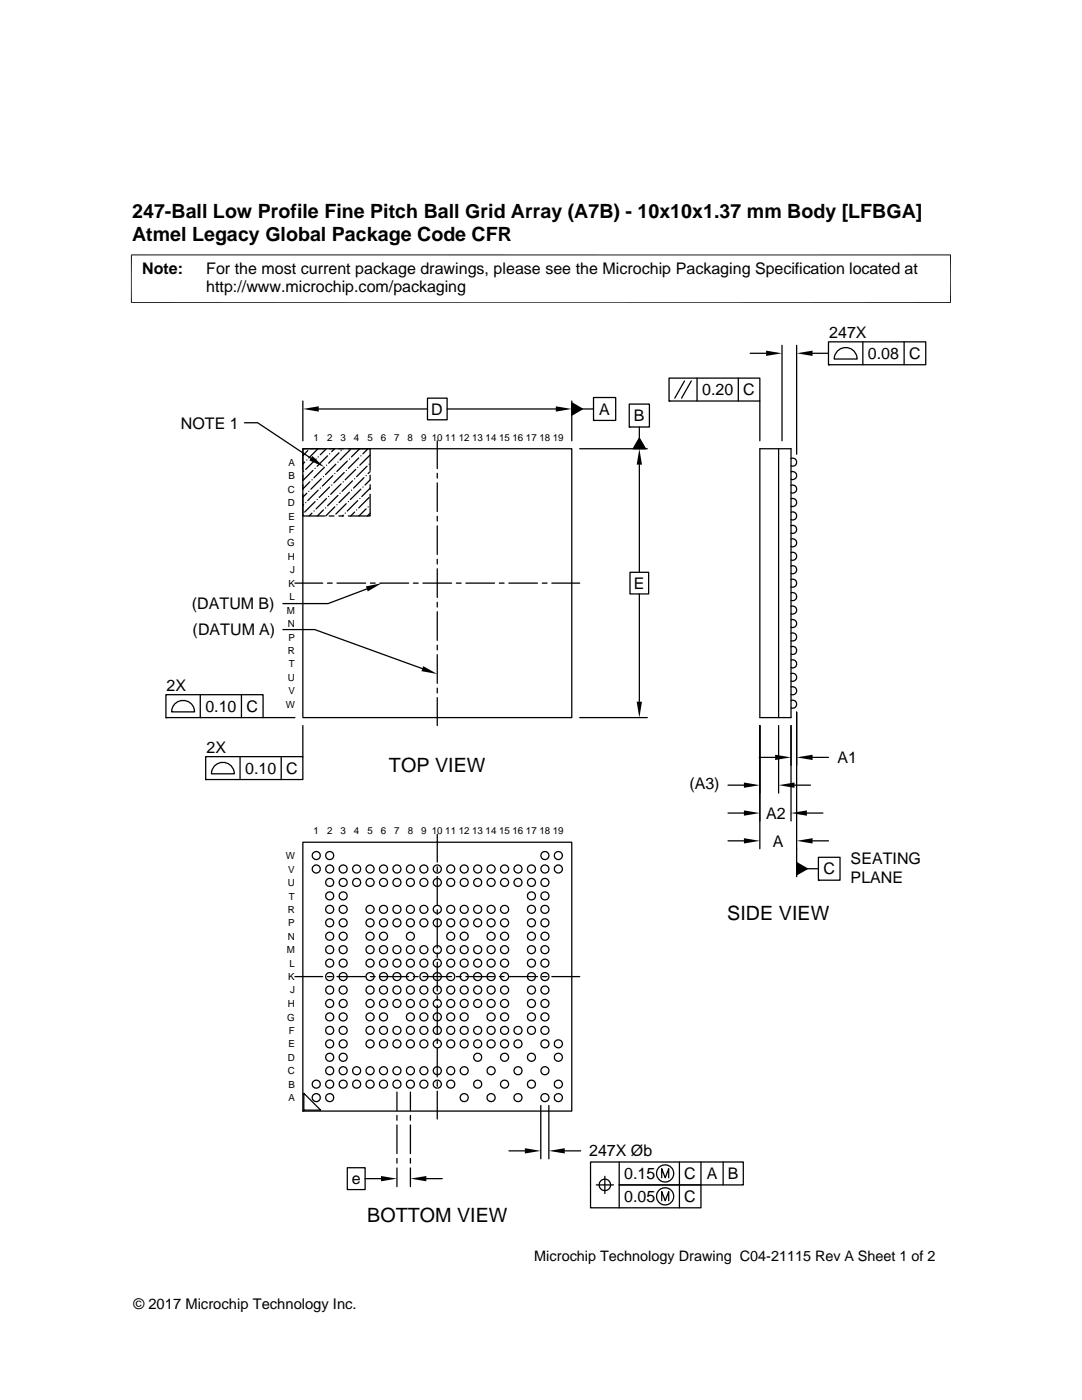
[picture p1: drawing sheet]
<svg xmlns="http://www.w3.org/2000/svg" width="216mm" height="279mm" viewBox="0 0 216 279" stroke-linecap="round" stroke-linejoin="round" font-family="sans-serif">
<g fill="none" stroke="#000" stroke-width=".25">
<path d="M85.3 79.5h3.9v4.3h-3.9zM118.4 79.3h4.5v4.6h-4.5zM133.5 75.5h18.1v4.5h-18.1zM136.6 76l-2 3.5M137.9 76l-1.9 3.5M139.1 75.5v4.5M147.3 75.5v4.5M149.7 70.5h3.2M156 68.9v19.1M159 68.9v21.8M162.1 70.5h3.2M165.3 68.2h19.4v4.6h-19.4z"/>
<path d="M165.3 72.8h.1M167.3 69.9a2.28 2.28 0 0 1 2.4-.3 2.28 2.28 0 0 1 1.3 2h-4.5l.3-1.1zM172.2 68.2v4.6M180.4 68.2v4.6M48.8 84.4h2.6l10.6 7M60.4 98.6v4.4h4.3M60.4 89.6h53.7v53.6h-53.7zM60.4 89.6h.1M60.4 80v8M60.4 94.8v1M60.4 96.7v1M60.6 94.1h.1"/>
<path d="M60.8 92.2l-.4 .4M61.2 98.4l-.8 .8M61.2 91.8h.1M61.4 89.9l-1 1M61.6 98h.1M61.8 96.2l-1.4 1.4M62.3 95.8h.1M62.4 93.9l-2 2M62.9 93.5h.1M63.1 91.6l-2.1 2.1M63.3 99.7h.1M63.5 89.6l-1.9 1.8"/>
<path d="M63.5 97.8l-2.1 2.1M63.5 91.2h.1M63.6 81.6h21.7M63.9 97.4h.1M64.1 95.5l-2.1 2.1M64.5 95.1h.1M64.7 93.3l-2 2M64.7 89.6h-4.3v4.3M65.1 89.6l-1.2 1.2M65.2 92.8h.1M65.2 99.5l-2.1 2.1M65.4 91l-2.1 2"/>
<path d="M65.6 99.1h.1M65.7 89.6h1M65.8 97.2l-2.1 2.1M65.8 90.6h.1M66.2 96.8h.1M66.4 94.9l-2.1 2.1M66.8 89.6l-.6 .5M66.8 94.5h.1M67 92.6l-2.1 2.1M67.4 98.9l-2 2M67.4 92.2h.1M67.6 89.6h1"/>
<path d="M67.6 90.4l-2 2M67.8 98.4h.1M68.1 89.9h.1M68.1 96.6l-2.1 2.1M68.5 96.2h.1M68.7 94.3l-2.1 2.1M69.1 93.9h.1M69.3 92l-2.1 2.1M69.5 89.6h4.4v4.3M69.7 98.2l-2.1 2.1M69.7 91.6h.1M69.9 89.7l-2.1 2.1"/>
<path d="M70.1 97.8h.1M70.3 96l-2 2M70.8 95.5h.1M71 93.7l-2.1 2.1M71.4 99.9l-2.1 2.1M71.4 93.3h.1M71.6 91.4l-2.1 2.1M71.8 89.6l-1.7 1.6M71.8 99.5h.1M72 97.6l-2.1 2.1M72 91h.1M72.4 97.2h.1"/>
<path d="M72.6 95.3l-2.1 2.1M73 94.9h.1M73.2 93l-2 2.1M73.4 89.6l-1 1M73.7 99.3l-2.1 2.1M73.7 92.6h.1M73.9 98.6v4.4h-4.4M73.9 94.8v1l-1.1 1M73.9 96.7v1M73.9 94.1l-.5 .4M73.9 97.4l-1.7 1.7M73.9 90.8l-2.1 2"/>
<path d="M87.2 88v5.5M87.2 94.5v.9M87.2 96.4v5.7M89.2 81.6h21.7M114.1 80.4l2.1 1.2-2.1 1.2zM114.1 80v8M115.7 89.6h13.5M116.2 81.6h2.2M118.4 83.9h.1M125.6 80.6h4v4.6h-4zM125.6 85.2h.1M127.6 85.2v2.2"/>
<path d="M127.6 92.7v21.5M127.6 87.4l1.2 2.2h-2.5zM133.5 80h.1M151.6 89.6h6.2v53.6h-6.2zM151.6 80v8M155.4 89.6v53.6M157.8 99.5a.81 .81 0 0 1 1.2 .8 .81 .81 0 0 1-1.2 .7M157.8 96.9a.81 .81 0 0 1 1.2 .7 .81 .81 0 0 1-1.2 .7M157.8 94.2a.81 .81 0 0 1 1.2 .7 .81 .81 0 0 1-1.2 .8M157.8 91.5a.8 .8 0 0 1 1.2 .7 .8 .8 0 0 1-1.2 .8M58.8 116.4h5.6M60.6 100.7l-.2 .2"/>
<path d="M61 100.3h.1M62.3 102.4l-.6 .6M62.7 102h.1M62.9 100.1l-2.1 2.1M64.5 101.8l-1.2 1.2M64.9 101.4h.1M65.3 116.4h1M65.7 103h1M66.8 101.2l-1.8 1.8M67.2 100.7h.1M67.2 116.4h5.8M67.6 103h1"/>
<path d="M68.5 102.8l-.2 .2M68.9 102.4h.1M69.1 100.5l-2.1 2.1M69.5 100.1h.1M70.8 102.2l-.8 .8M71.2 101.8h.1M73 101.6l-1.4 1.4M73.2 117.5l-7.7 3h-9M73.4 101.2h.1M73.9 102.4l-.6 .6M73.9 116.4h1M75.8 116.4h5.7"/>
<path d="M82.5 116.4h.9M84.4 116.4h5.7M87.2 103v1M87.2 104.9v5.8M87.2 111.6v1M87.2 113.5v5.7M91.1 116.4h.9M93 116.4h5.7M99.6 116.4h1M101.5 116.4h5.8M108.2 116.4h1M110.1 116.4h5.6"/>
<path d="M125.7 114.2h3.7v4.3h-3.7zM127.6 118.5v21.5M157.8 118.3a.8 .8 0 0 1 1.2 .8 .8 .8 0 0 1-1.2 .7M157.8 115.7a.8 .8 0 0 1 1.2 .7 .8 .8 0 0 1-1.2 .7M157.8 113a.81 .81 0 0 1 1.2 .7 .81 .81 0 0 1-1.2 .7M157.8 110.3a.81 .81 0 0 1 1.2 .7 .81 .81 0 0 1-1.2 .8M157.8 107.6a.81 .81 0 0 1 1.2 .7 .81 .81 0 0 1-1.2 .8M157.8 104.9a.8 .8 0 0 1 1.2 .7 .8 .8 0 0 1-1.2 .8M157.8 102.2a.8 .8 0 0 1 1.2 .8 .8 .8 0 0 1-1.2 .7M33.1 138.6h19.4v4.6h-19.4zM40 138.6v4.6M48.2 138.6v4.6"/>
<path d="M56.5 125.6h6.3l21.5 7.8M87.2 120.2v.9M87.2 122.1v5.7M87.2 128.8v.9M87.2 130.7v5.7M87.2 137.3v1M87.2 139.2v5.6M157.8 139.8a.8 .8 0 0 1 1.2 .7 .8 .8 0 0 1-1.2 .8M157.8 137.1a.81 .81 0 0 1 1.2 .8 .81 .81 0 0 1-1.2 .7M157.8 134.4a.81 .81 0 0 1 1.2 .8 .81 .81 0 0 1-1.2 .7M157.8 131.7a.81 .81 0 0 1 1.2 .8 .81 .81 0 0 1-1.2 .7M157.8 129.1a.8 .8 0 0 1 1.2 .7 .8 .8 0 0 1-1.2 .7"/>
<path d="M157.8 126.4a.81 .81 0 0 1 1.2 .7 .81 .81 0 0 1-1.2 .8M157.8 123.7a.81 .81 0 0 1 1.2 .7 .81 .81 0 0 1-1.2 .8M157.8 121a.81 .81 0 0 1 1.2 .8 .81 .81 0 0 1-1.2 .7M33.1 143.2h.1M35 140.4a2.29 2.29 0 0 1 2.5-.4 2.29 2.29 0 0 1 1.3 2.1h-4.6l.4-1.2zM41 151h19.4v4.6h-19.4zM41 155.6h.1M43 152.7a2.29 2.29 0 0 1 2.4-.4 2.29 2.29 0 0 1 1.4 2.1h-4.6l.3-1.1zM47.9 151v4.6M52.5 143.2h6.3M56.1 151v4.6M60.4 144.8v6.2"/>
<path d="M115.7 143.2h13.5M145.3 156.7h3.1M151.5 151.2h3.2M151.6 144.8v24.6M155.4 144.8v13.5M157.8 144.8v19.1M158.5 156.7h3.2M159 142.1v32.9M162.1 151.2h3.2M60.4 168.1h53.7v53.6h-53.7zM87.2 166.5v5.5M87.2 173v.9"/>
<path d="M87.2 174.9v5.7M145.3 162.3h3.1M145.3 167.8h3.1M159 172.1l2.1 1.3-2.1 1.2zM161 162.3h3.2M161.1 173.4h2.2M162.1 167.8h3.2M163.3 171.1h4.3v4.6h-4.3zM163.3 175.7h.1M58.8 194.9h5.6M65.3 194.9h1M67.2 194.9h5.8"/>
<path d="M73.9 194.9h1M75.8 194.9h5.7M82.5 194.9h.9M84.4 194.9h5.7M87.2 181.6v.9M87.2 183.5v5.7M87.2 190.1v1M87.2 192v5.8M87.2 198.7v1M91.1 194.9h.9M93 194.9h5.7M99.6 194.9h1"/>
<path d="M101.5 194.9h5.8M108.2 194.9h1M110.1 194.9h5.6M60.6 218.2l3.4 3.4h-3.4zM79.2 218v3.7M81.9 218v3.7M87.2 200.6v5.7M87.2 207.3v.9M87.2 209.2v5.7M87.2 215.9v.9M87.2 217.8v5.5M60.4 221.7h.1"/>
<path d="M69.3 233h3.6v4.4h-3.6zM72.9 235.2h3.1M79.2 222.6v1M79.2 224.5v5.7M79.2 231.2v.9M79.2 233.1v3.7M81.9 222.6v1M81.9 224.5v5.7M81.9 231.2v.9M81.9 233.1v3.7M85.1 235.2h3.1M101.6 229.7h3.1"/>
<path d="M107.9 220.6v10.7M109.5 220.6v10.7M112.7 229.7h3.2M119 236.5h3.4M120.7 234.8v3.4M123.5 231.9v4.6h16.4v4.5h-22.1v-9.1h30.5v4.6h-24.8v4.5M132 235.1v-1.9l.7 1.9 .7-1.9v1.9M132 239.6v-1.8l.7 1.8 .7-1.8v1.8M135.6 231.9v9.1M139.9 231.9v4.6M144.3 231.9v4.6"/>
<circle cx="63.1" cy="173.4" r=".8"/>
<circle cx="63.1" cy="170.7" r=".8"/>
<circle cx="65.8" cy="176.1" r=".81"/>
<circle cx="65.8" cy="173.4" r=".81"/>
<circle cx="65.8" cy="178.8" r=".8"/>
<circle cx="65.8" cy="170.7" r=".8"/>
<circle cx="68.5" cy="173.4" r=".81"/>
<circle cx="68.5" cy="178.8" r=".8"/>
<circle cx="68.5" cy="176.1" r=".8"/>
<circle cx="71.2" cy="173.4" r=".81"/>
<circle cx="71.2" cy="176.1" r=".81"/>
<circle cx="73.8" cy="176.1" r=".81"/>
<circle cx="73.8" cy="173.4" r=".81"/>
<circle cx="76.5" cy="176.1" r=".8"/>
<circle cx="76.5" cy="173.4" r=".8"/>
<circle cx="79.2" cy="173.4" r=".81"/>
<circle cx="79.2" cy="176.1" r=".8"/>
<circle cx="81.9" cy="173.4" r=".81"/>
<circle cx="81.9" cy="176.1" r=".8"/>
<circle cx="84.6" cy="173.4" r=".81"/>
<circle cx="84.6" cy="176.1" r=".81"/>
<circle cx="87.3" cy="176.1" r=".81"/>
<circle cx="87.3" cy="173.4" r=".81"/>
<circle cx="89.9" cy="176.1" r=".8"/>
<circle cx="89.9" cy="173.4" r=".8"/>
<circle cx="92.6" cy="173.4" r=".81"/>
<circle cx="92.6" cy="176.1" r=".8"/>
<circle cx="95.3" cy="173.4" r=".81"/>
<circle cx="95.3" cy="176.1" r=".8"/>
<circle cx="98" cy="176.1" r=".81"/>
<circle cx="98" cy="173.4" r=".81"/>
<circle cx="100.7" cy="176.1" r=".81"/>
<circle cx="100.7" cy="173.4" r=".81"/>
<circle cx="103.4" cy="173.4" r=".8"/>
<circle cx="103.4" cy="176.1" r=".8"/>
<circle cx="106" cy="173.4" r=".81"/>
<circle cx="106" cy="178.8" r=".8"/>
<circle cx="106" cy="176.1" r=".8"/>
<circle cx="108.7" cy="173.4" r=".81"/>
<circle cx="108.7" cy="176.1" r=".81"/>
<circle cx="108.7" cy="170.7" r=".81"/>
<circle cx="108.7" cy="178.8" r=".81"/>
<circle cx="111.4" cy="173.4" r=".81"/>
<circle cx="111.4" cy="170.7" r=".81"/>
<circle cx="65.8" cy="189.5" r=".81"/>
<circle cx="65.8" cy="186.8" r=".81"/>
<circle cx="65.8" cy="194.9" r=".8"/>
<circle cx="65.8" cy="181.5" r=".8"/>
<circle cx="65.8" cy="192.2" r=".8"/>
<circle cx="65.8" cy="184.2" r=".8"/>
<circle cx="65.8" cy="197.6" r=".8"/>
<circle cx="68.5" cy="186.9" r=".81"/>
<circle cx="68.5" cy="197.6" r=".81"/>
<circle cx="68.5" cy="184.2" r=".81"/>
<circle cx="68.5" cy="192.2" r=".8"/>
<circle cx="68.5" cy="181.5" r=".8"/>
<circle cx="68.5" cy="189.5" r=".8"/>
<circle cx="68.5" cy="194.9" r=".8"/>
<circle cx="73.8" cy="186.8" r=".81"/>
<circle cx="73.8" cy="189.5" r=".81"/>
<circle cx="73.8" cy="181.5" r=".81"/>
<circle cx="73.8" cy="194.9" r=".81"/>
<circle cx="73.8" cy="192.2" r=".81"/>
<circle cx="73.8" cy="184.2" r=".81"/>
<circle cx="73.8" cy="197.6" r=".81"/>
<circle cx="76.5" cy="189.5" r=".8"/>
<circle cx="76.5" cy="186.8" r=".8"/>
<circle cx="76.5" cy="194.9" r=".8"/>
<circle cx="76.5" cy="181.5" r=".8"/>
<circle cx="76.5" cy="192.2" r=".8"/>
<circle cx="76.5" cy="197.6" r=".8"/>
<circle cx="76.5" cy="184.2" r=".8"/>
<circle cx="79.2" cy="197.6" r=".81"/>
<circle cx="79.2" cy="184.2" r=".81"/>
<circle cx="79.2" cy="192.2" r=".8"/>
<circle cx="79.2" cy="189.5" r=".8"/>
<circle cx="79.2" cy="181.5" r=".8"/>
<circle cx="79.2" cy="194.9" r=".8"/>
<circle cx="81.9" cy="197.6" r=".81"/>
<circle cx="81.9" cy="186.9" r=".81"/>
<circle cx="81.9" cy="184.2" r=".81"/>
<circle cx="81.9" cy="192.2" r=".8"/>
<circle cx="81.9" cy="181.5" r=".8"/>
<circle cx="81.9" cy="194.9" r=".8"/>
<circle cx="81.9" cy="189.5" r=".8"/>
<circle cx="84.6" cy="184.2" r=".81"/>
<circle cx="84.6" cy="197.6" r=".81"/>
<circle cx="84.6" cy="194.9" r=".81"/>
<circle cx="84.6" cy="189.5" r=".81"/>
<circle cx="84.6" cy="181.5" r=".81"/>
<circle cx="84.6" cy="192.2" r=".81"/>
<circle cx="87.3" cy="189.5" r=".81"/>
<circle cx="87.3" cy="181.5" r=".81"/>
<circle cx="87.3" cy="194.9" r=".81"/>
<circle cx="87.3" cy="192.2" r=".81"/>
<circle cx="87.3" cy="184.2" r=".81"/>
<circle cx="87.3" cy="197.6" r=".81"/>
<circle cx="89.9" cy="189.5" r=".8"/>
<circle cx="89.9" cy="186.8" r=".8"/>
<circle cx="89.9" cy="194.9" r=".8"/>
<circle cx="89.9" cy="181.5" r=".8"/>
<circle cx="89.9" cy="192.2" r=".8"/>
<circle cx="89.9" cy="197.6" r=".8"/>
<circle cx="89.9" cy="184.2" r=".8"/>
<circle cx="92.6" cy="186.9" r=".81"/>
<circle cx="92.6" cy="197.6" r=".81"/>
<circle cx="92.6" cy="184.2" r=".81"/>
<circle cx="92.6" cy="192.2" r=".8"/>
<circle cx="92.6" cy="194.9" r=".8"/>
<circle cx="92.6" cy="189.5" r=".8"/>
<circle cx="92.6" cy="181.5" r=".8"/>
<circle cx="95.3" cy="197.6" r=".81"/>
<circle cx="95.3" cy="184.2" r=".81"/>
<circle cx="95.3" cy="192.2" r=".8"/>
<circle cx="95.3" cy="194.9" r=".8"/>
<circle cx="95.3" cy="181.5" r=".8"/>
<circle cx="95.3" cy="189.5" r=".8"/>
<circle cx="98" cy="186.8" r=".81"/>
<circle cx="98" cy="189.5" r=".81"/>
<circle cx="98" cy="181.5" r=".81"/>
<circle cx="98" cy="194.9" r=".81"/>
<circle cx="98" cy="192.2" r=".81"/>
<circle cx="98" cy="184.2" r=".81"/>
<circle cx="98" cy="197.6" r=".81"/>
<circle cx="100.7" cy="189.5" r=".81"/>
<circle cx="100.7" cy="186.8" r=".81"/>
<circle cx="100.7" cy="181.5" r=".81"/>
<circle cx="100.7" cy="194.9" r=".81"/>
<circle cx="100.7" cy="192.2" r=".81"/>
<circle cx="100.7" cy="197.6" r=".81"/>
<circle cx="100.7" cy="184.2" r=".81"/>
<circle cx="106" cy="197.6" r=".81"/>
<circle cx="106" cy="184.2" r=".81"/>
<circle cx="106" cy="186.9" r=".81"/>
<circle cx="106" cy="192.2" r=".8"/>
<circle cx="106" cy="181.5" r=".8"/>
<circle cx="106" cy="189.5" r=".8"/>
<circle cx="106" cy="194.9" r=".8"/>
<circle cx="108.7" cy="197.6" r=".81"/>
<circle cx="108.7" cy="184.2" r=".81"/>
<circle cx="108.7" cy="186.9" r=".81"/>
<circle cx="108.7" cy="192.2" r=".81"/>
<circle cx="108.7" cy="194.9" r=".81"/>
<circle cx="108.7" cy="181.5" r=".81"/>
<circle cx="108.7" cy="189.5" r=".81"/>
<circle cx="63.1" cy="216.4" r=".8"/>
<circle cx="63.1" cy="219.1" r=".8"/>
<circle cx="65.8" cy="203" r=".81"/>
<circle cx="65.8" cy="216.4" r=".81"/>
<circle cx="65.8" cy="213.7" r=".81"/>
<circle cx="65.8" cy="200.3" r=".81"/>
<circle cx="65.8" cy="208.3" r=".8"/>
<circle cx="65.8" cy="219.1" r=".8"/>
<circle cx="65.8" cy="205.6" r=".8"/>
<circle cx="65.8" cy="211" r=".8"/>
<circle cx="68.5" cy="200.3" r=".81"/>
<circle cx="68.5" cy="211" r=".81"/>
<circle cx="68.5" cy="213.7" r=".81"/>
<circle cx="68.5" cy="205.6" r=".8"/>
<circle cx="68.5" cy="202.9" r=".8"/>
<circle cx="68.5" cy="208.3" r=".8"/>
<circle cx="68.5" cy="216.4" r=".8"/>
<circle cx="71.2" cy="216.4" r=".81"/>
<circle cx="71.2" cy="213.7" r=".81"/>
<circle cx="73.8" cy="200.3" r=".81"/>
<circle cx="73.8" cy="213.7" r=".81"/>
<circle cx="73.8" cy="203" r=".81"/>
<circle cx="73.8" cy="216.4" r=".81"/>
<circle cx="73.8" cy="208.3" r=".81"/>
<circle cx="73.8" cy="205.6" r=".81"/>
<circle cx="76.5" cy="202.9" r=".8"/>
<circle cx="76.5" cy="216.4" r=".8"/>
<circle cx="76.5" cy="200.3" r=".8"/>
<circle cx="76.5" cy="213.7" r=".8"/>
<circle cx="76.5" cy="208.3" r=".8"/>
<circle cx="76.5" cy="205.6" r=".8"/>
<circle cx="79.2" cy="200.3" r=".81"/>
<circle cx="79.2" cy="213.7" r=".81"/>
<circle cx="79.2" cy="205.6" r=".8"/>
<circle cx="79.2" cy="216.4" r=".8"/>
<circle cx="79.2" cy="208.3" r=".8"/>
<circle cx="81.9" cy="200.3" r=".81"/>
<circle cx="81.9" cy="213.7" r=".81"/>
<circle cx="81.9" cy="205.6" r=".8"/>
<circle cx="81.9" cy="202.9" r=".8"/>
<circle cx="81.9" cy="216.4" r=".8"/>
<circle cx="81.9" cy="208.3" r=".8"/>
<circle cx="84.6" cy="213.7" r=".81"/>
<circle cx="84.6" cy="200.3" r=".81"/>
<circle cx="84.6" cy="205.6" r=".81"/>
<circle cx="84.6" cy="216.4" r=".81"/>
<circle cx="84.6" cy="208.3" r=".81"/>
<circle cx="84.6" cy="203" r=".81"/>
<circle cx="87.3" cy="200.3" r=".81"/>
<circle cx="87.3" cy="213.7" r=".81"/>
<circle cx="87.3" cy="216.4" r=".81"/>
<circle cx="87.3" cy="203" r=".81"/>
<circle cx="87.3" cy="208.3" r=".81"/>
<circle cx="87.3" cy="205.6" r=".81"/>
<circle cx="89.9" cy="202.9" r=".8"/>
<circle cx="89.9" cy="216.4" r=".8"/>
<circle cx="89.9" cy="200.3" r=".8"/>
<circle cx="89.9" cy="213.7" r=".8"/>
<circle cx="89.9" cy="208.3" r=".8"/>
<circle cx="89.9" cy="205.6" r=".8"/>
<circle cx="92.6" cy="200.3" r=".81"/>
<circle cx="92.6" cy="213.7" r=".81"/>
<circle cx="92.6" cy="219.1" r=".8"/>
<circle cx="92.6" cy="205.6" r=".8"/>
<circle cx="92.6" cy="202.9" r=".8"/>
<circle cx="92.6" cy="208.3" r=".8"/>
<circle cx="95.3" cy="200.3" r=".81"/>
<circle cx="95.3" cy="211" r=".81"/>
<circle cx="95.3" cy="205.6" r=".8"/>
<circle cx="95.3" cy="216.4" r=".8"/>
<circle cx="95.3" cy="208.3" r=".8"/>
<circle cx="98" cy="200.3" r=".81"/>
<circle cx="98" cy="213.7" r=".81"/>
<circle cx="98" cy="203" r=".81"/>
<circle cx="98" cy="208.3" r=".81"/>
<circle cx="98" cy="219.1" r=".81"/>
<circle cx="98" cy="205.6" r=".81"/>
<circle cx="100.7" cy="203" r=".81"/>
<circle cx="100.7" cy="216.4" r=".81"/>
<circle cx="100.7" cy="200.3" r=".81"/>
<circle cx="100.7" cy="208.3" r=".81"/>
<circle cx="100.7" cy="205.6" r=".81"/>
<circle cx="100.7" cy="211" r=".81"/>
<circle cx="103.4" cy="213.7" r=".8"/>
<circle cx="103.4" cy="205.6" r=".8"/>
<circle cx="103.4" cy="219.1" r=".8"/>
<circle cx="103.4" cy="208.3" r=".8"/>
<circle cx="106" cy="211" r=".81"/>
<circle cx="106" cy="200.3" r=".81"/>
<circle cx="106" cy="205.6" r=".8"/>
<circle cx="106" cy="216.4" r=".8"/>
<circle cx="106" cy="202.9" r=".8"/>
<circle cx="108.7" cy="200.3" r=".81"/>
<circle cx="108.7" cy="213.7" r=".81"/>
<circle cx="108.7" cy="205.6" r=".81"/>
<circle cx="108.7" cy="219.1" r=".81"/>
<circle cx="108.7" cy="208.3" r=".81"/>
<circle cx="108.7" cy="202.9" r=".81"/>
<circle cx="111.4" cy="216.4" r=".81"/>
<circle cx="111.4" cy="208.3" r=".81"/>
<circle cx="111.4" cy="219.1" r=".81"/>
<circle cx="111.4" cy="211" r=".81"/>
<circle cx="120.7" cy="236.5" r="1.14"/>
<circle cx="132.7" cy="234.2" r="1.71"/>
<circle cx="132.7" cy="238.8" r="1.71"/>
</g>
<g fill="#000">
<path d="M152.9 70l3.1 .5-3.1 .5zM159 70.5l3.1-.5v1zM62.3 91l2.4 2.2-3-1.3zM60.4 81.6l3.2-.5v1zM110.9 81.1l3.2 .5-3.2 .5zM114.1 80.4l2.1 1.2-2.1 1.2zM127.6 89.6l.5 3.1h-1.1zM127.6 87.4l1.2 2.2h-2.5zM73 117l3.2-.6-2.8 1.6zM84.5 132.9l2.7 1.6-3.1-.6zM127 140h1.1l-.5 3.2zM148.4 156.2l3.2 .5-3.2 .5z"/>
<path d="M154.7 150.6l3.1 .6-3.1 .5zM155.4 156.7l3.1-.5v1zM159 151.2l3.1-.6v1.1zM148.4 161.7l3.2 .6-3.2 .5zM148.4 167.3l3.2 .5-3.2 .5zM159 172.1l2.1 1.3-2.1 1.2zM157.8 162.3l3.2-.6v1.1zM159 167.8l3.1-.5v1zM76 234.7l3.2 .5-3.2 .6zM81.9 235.2l3.2-.5v1.1zM104.7 229.2l3.2 .5-3.2 .5zM109.5 229.7l3.2-.5v1z"/>
</g>
<path d="M26.1 50.9h163.7M26.2 50.8v9.7M189.7 50.8v9.7M26.1 60.4h163.7" fill="none" stroke="#000" stroke-width=".2"/>
<g font-size="3.9">
<text x="26.4" y="43.5">247-Ball Low Profile Fine Pitch Ball Grid Array (A7B) - 10x10x1.37 mm Body [LFBGA]</text>
<text x="26.4" y="48">Atmel Legacy Global Package Code CFR</text>
<text x="77.6" y="154.1">TOP VIEW</text>
<text x="145.1" y="183.5">SIDE VIEW</text>
<text x="73.3" y="243.8">BOTTOM VIEW</text>
</g>
<g font-size="3.2">
<text x="28.4" y="54.6">Note:</text>
<text x="41.1" y="54.6">For the most current package drawings, please see the Microchip Packaging Specification located at</text>
<text x="41.1" y="58.3">http://www.microchip.com/packaging</text>
<text x="165.5" y="67.5">247X</text>
<text x="173.2" y="71.6">0.08</text>
<text x="181.4" y="71.6">C</text>
<text x="86.1" y="82.8">D</text>
<text x="119.6" y="82.8">A</text>
<text x="140.1" y="78.9">0.20</text>
<text x="148.3" y="78.9">C</text>
<text x="36.1" y="85.5">NOTE 1</text>
<text x="126.5" y="84.1">B</text>
<text x="126.5" y="117.5">E</text>
<text x="38.3" y="121.6">(DATUM B)</text>
<text x="38.4" y="126.7">(DATUM A)</text>
<text x="33.3" y="137.8">2X</text>
<text x="41" y="142">0.10</text>
<text x="49.2" y="142.1">C</text>
<text x="41.2" y="150.2">2X</text>
<text x="48.9" y="154.4">0.10</text>
<text x="57.1" y="154.4">C</text>
<text x="167.1" y="152.3">A1</text>
<text x="137.6" y="157.5">(A3)</text>
<text x="152.9" y="163.4">A2</text>
<text x="154.2" y="169">A</text>
<text x="169.7" y="172.5">SEATING</text>
<text x="164.3" y="174.5">C</text>
<text x="169.7" y="176.1">PLANE</text>
<text x="117.6" y="230.8">247X Øb</text>
<text x="70.2" y="236.3">e</text>
<text x="124.6" y="235.3">0.15</text>
<text x="124.6" y="239.9">0.05</text>
<text x="136.5" y="235.3">C</text>
<text x="136.5" y="239.9">C</text>
<text x="141" y="235.3">A</text>
<text x="145.2" y="235.3">B</text>
</g>
<g font-size="2.9">
<text x="106.6" y="251.7">Microchip Technology Drawing C04-21115 Rev A Sheet 1 of 2</text>
<text x="26.6" y="261.3">© 2017 Microchip Technology Inc.</text>
</g>
<g font-size="1.9">
<text x="62.6" y="88">1</text>
<text x="65.3" y="88">2</text>
<text x="67.9" y="88">3</text>
<text x="70.6" y="88">4</text>
<text x="73.3" y="88">5</text>
<text x="76" y="88">6</text>
<text x="78.7" y="88">7</text>
<text x="81.3" y="88">8</text>
<text x="84" y="88">9 10 11 12 13 14 15 16 17 18 19</text>
<text x="57.5" y="95.6">B</text>
<text x="57.5" y="92.9">A</text>
<text x="57.4" y="101">D</text>
<text x="57.4" y="98.3">C</text>
<text x="57.5" y="103.7">E</text>
<text x="57.6" y="106.4">F</text>
<text x="57.3" y="109.1">G</text>
<text x="57.4" y="111.7">H</text>
<text x="57.5" y="117.1">K</text>
<text x="57.7" y="119.8">L</text>
<text x="57.9" y="114.4">J</text>
<text x="57.2" y="122.5">M</text>
<text x="57.4" y="125.1">N</text>
<text x="57.4" y="130.5">R</text>
<text x="57.5" y="127.8">P</text>
<text x="57.4" y="135.9">U</text>
<text x="57.6" y="133.2">T</text>
<text x="57" y="141.2">W</text>
<text x="57.5" y="138.6">V</text>
<text x="62.6" y="166.5">1</text>
<text x="65.3" y="166.5">2</text>
<text x="67.9" y="166.5">3</text>
<text x="70.6" y="166.5">4</text>
<text x="73.3" y="166.5">5</text>
<text x="76" y="166.5">6</text>
<text x="78.7" y="166.5">7</text>
<text x="81.3" y="166.5">8</text>
<text x="84" y="166.5">9 10 11 12 13 14 15 16 17 18 19</text>
<text x="57" y="171.5">W</text>
<text x="57.4" y="176.8">U</text>
<text x="57.5" y="174.1">V</text>
<text x="57.6" y="179.5">T</text>
<text x="57.4" y="182.2">R</text>
<text x="57.5" y="184.9">P</text>
<text x="57.2" y="190.2">M</text>
<text x="57.4" y="187.6">N</text>
<text x="57.5" y="195.6">K</text>
<text x="57.7" y="192.9">L</text>
<text x="57.3" y="203.7">G</text>
<text x="57.4" y="201">H</text>
<text x="57.9" y="198.3">J</text>
<text x="57.5" y="209">E</text>
<text x="57.6" y="206.3">F</text>
<text x="57.4" y="211.7">D</text>
<text x="57.4" y="214.4">C</text>
<text x="57.5" y="217.1">B</text>
<text x="57.5" y="219.7">A</text>
</g>
</svg>
